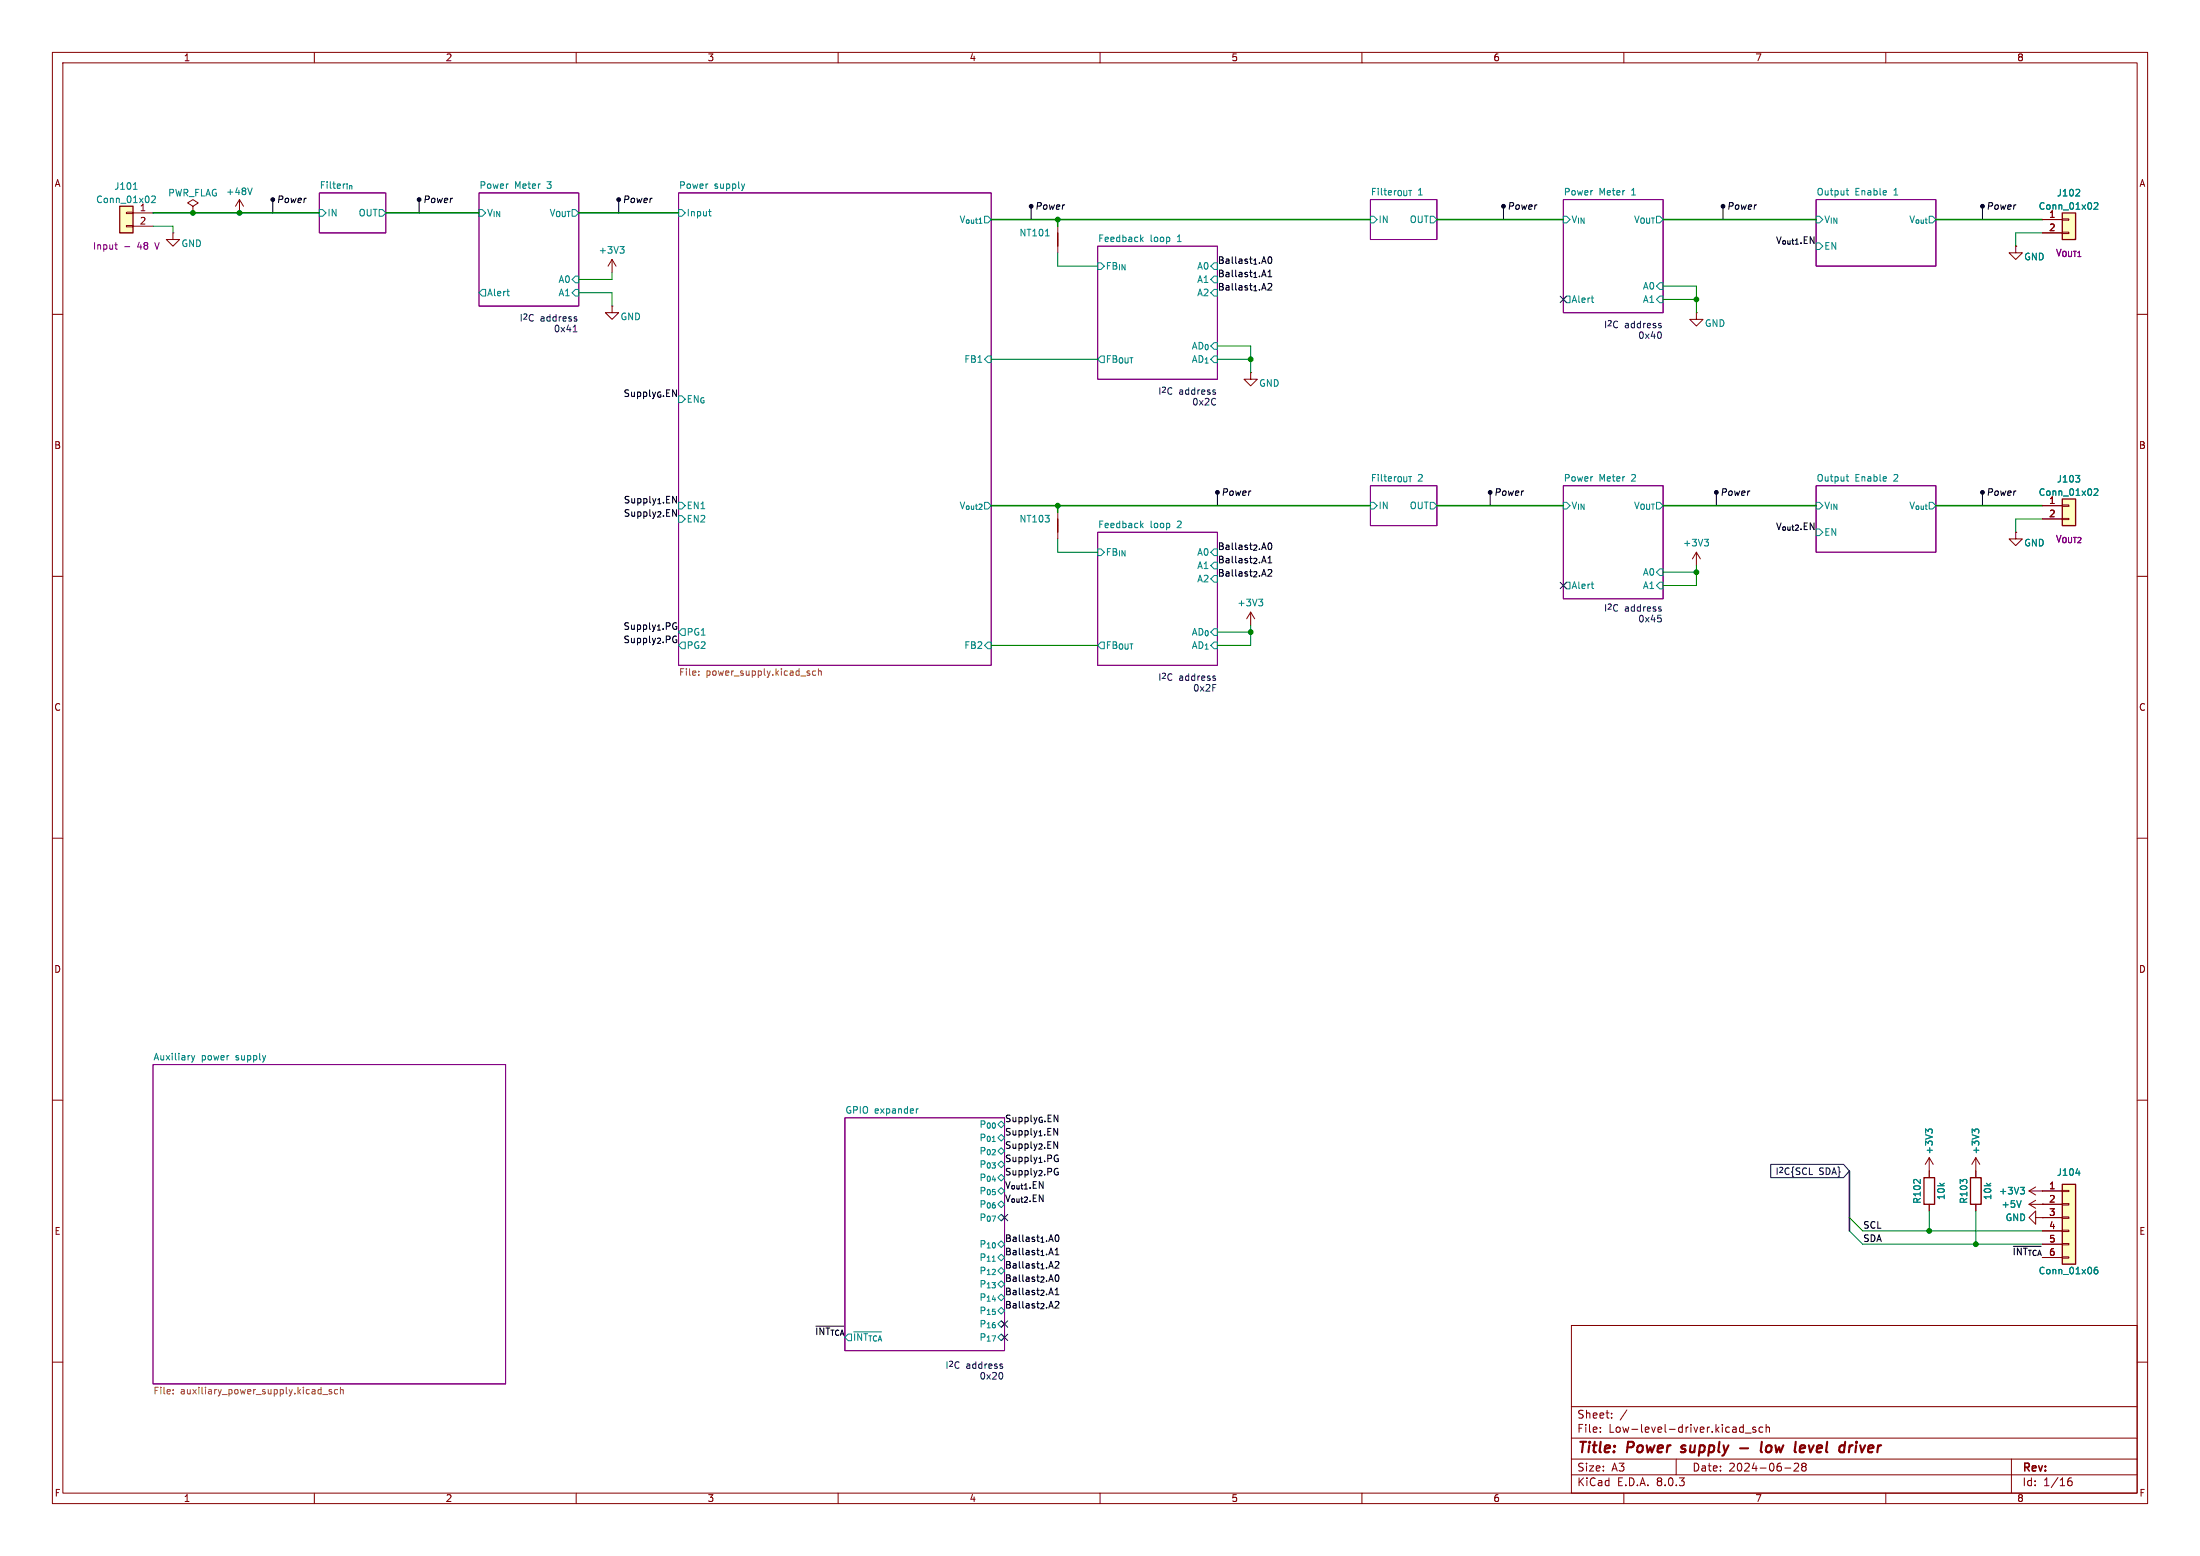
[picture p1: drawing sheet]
<svg xmlns="http://www.w3.org/2000/svg" width="420mm" height="297mm" viewBox="0 0 420 297" stroke-linecap="round" stroke-linejoin="round" font-family="sans-serif">
<g fill="none" stroke="#840000" stroke-width=".19">
<path d="M10 10h400v277h-400zM12 12h396v273h-396zM60 10v2M110 10v2M160 10v2M210 10v2M260 10v2M310 10v2M360 10v2M36.8 39.4l1-.7-1-.6-1 .6 1 .7v1.2M10 60h2M33 44.5v1.2h1.3l-1.3 1.3-1.3-1.3h1.3"/>
<path d="M33 44.5h.1M36.8 40.6h.1M201.9 43.2v5.1M408 60h2M201.9 97.8v5.1M10 110h2M408 110h2M10 160h2M408 160h2M10 210h2M408 210h2M368.3 221v3.8"/>
<path d="M368.3 229.9v1.2M368.3 221l.8 1.2M368.3 221l-.8 1.2M377.2 221l.8 1.2M377.2 221v3.8M377.2 229.9v1.2M377.2 221l-.8 1.2M10 260h2M300 253h108v32h-108zM408 260h2M300 278.5h108M300 274.5h108"/>
<path d="M300 268.5h108M305.5 273.2v.2M305.5 272.5v.1M307.7 270.5v.2M307.7 269.8v.1M310.6 269.1l-1.3 1.9M320 278.5v3M332.2 273.3h.6M332.2 272.5h.6M332.8 271.9v1.5M333.2 273.5h1.1M335.2 272.5l-.4-.1-.2 .2 .1 .2 .5 .2v.3h-.6"/>
<path d="M336.5 272.5l-.4-.1-.3 .3 .1 .6h.6M337.2 272.5l.2-.1 .3 .1 .1 .9M337.2 271.9v1.5M342.5 279.4l.6-.1 .2 .1 .1 .3-1 1.1h1M344.2 279.9l-.3-.3 .3-.3h.3l.3 .3-.3 .3M344.2 279.9l-.3 .3v.3l.3 .3h.3l.3-.3-.1-.4-.2-.2M344.2 279.9h.3M384 278.5v6.5M60 285v2M110 285v2M160 285v2M210 285v2"/>
<path d="M260 285v2M300 281.5h108M310 285v2M340.7 280.2h1.2M360 285v2M394.7 282.9l.3-.2h.4l.2 .2v.4l-.3 .3h-.3l-.3-.3M395.4 282.1a.6 .6 0 0 0-.7 .6"/>
</g>
<path d="M320.9 277.1l.2 .1M321.1 276l-.1 .3 .1 .1M332.2 276.4h1.5M336.3 275.2l-.2 1.7 .3 .3M337.9 275.9a.62 .62 0 0 0-.7 .4v.7a.52 .52 0 0 0 .7 .1M344.4 275.9l.1 .1 .1 .3-1 .2M353.7 275.9l-.5 .2M354.4 275.9l-.2 1.3M354.4 275.2v.2" fill="none" stroke="#840000" stroke-width=".4"/>
<g fill="none" stroke="#840084" stroke-width=".19">
<path d="M61 36.8h12.7v7.7h-12.7zM91.4 36.8h19.1v21.6h-19.1zM129.5 36.8h59.7v90.2h-59.7zM261.6 38.1h12.7v7.6h-12.7zM298.4 38.1h19.1v21.6h-19.1zM346.7 38.1h22.9v12.7h-22.9zM209.5 47h22.9v25.4h-22.9zM261.6 92.7h12.7v7.6h-12.7zM298.4 92.7h19.1v21.6h-19.1zM346.7 92.7h22.9v12.7h-22.9zM209.5 101.6h22.9v25.4h-22.9zM29.2 203.2h67.3v61h-67.3z"/>
<path d="M161.3 213.4h30.5v44.4h-30.5z"/>
</g>
<g fill="none" stroke="#008484" stroke-width=".19">
<path d="M142.2 35.1l-.3 .9M352.4 36.4h.5M352.6 36v1l.3 .2M61 40h.6l.6 .6-.6 .7h-.6zM72.4 40h.6l.7 .6-.7 .7h-.6zM91.4 55.9l.7-.7h.6v1.3h-.6zM91.4 40h.7l.6 .6-.6 .7h-.7zM96.8 55.6h.4M97.1 56.5h.1M109.2 55.9l.7-.7h.6v1.3h-.6zM109.9 52.7h.6v1.3h-.6l-.7-.7zM129.5 40h.7l.6 .6-.6 .7h-.7z"/>
<path d="M135.3 40.4h.5M135.5 41.2h.3M199.6 45h.7M209.5 50.2h.7l.6 .6-.6 .6h-.7zM217.9 45.6l.3 .5M218.2 45.3l-.4 .5M231.8 55.2h.6v1.3h-.6l-.7-.6zM231.8 50.2h.6v1.2h-.6l-.7-.6zM231.8 52.7h.6v1.3h-.6l-.7-.7zM261.6 41.3h.7l.6 .6-.6 .6h-.7zM273 41.3h.7l.6 .6-.6 .6h-.7zM298.4 41.3h.7l.6 .6-.6 .6h-.7z"/>
<path d="M299.1 56.5h.6v1.3h-.6l-.7-.6zM303.8 56.9h.4M304.1 57.7h.1M316.9 54h.6v1.2h-.6l-.7-.6zM316.9 56.5h.6v1.3h-.6l-.7-.6zM346.7 46.4h.6l.7 .6-.7 .6h-.6zM346.7 41.3h.6l.7 .6-.7 .6h-.6zM188.6 67.9h.6v1.3h-.6l-.6-.6zM209.5 68.6l.7-.7h.6v1.3h-.6zM218.2 99.9l-.4 .5M261.6 95.9h.7l.6 .6-.6 .7h-.7zM273 95.9h.7l.6 .6-.6 .7h-.7z"/>
<path d="M298.4 95.9h.7l.6 .6-.6 .7h-.7zM346.7 95.9h.6l.7 .6-.7 .7h-.6zM352.4 91h.5M352.6 90.6v1.1l.3 .1M209.5 104.8h.7l.6 .6-.6 .6h-.7zM217.9 100.2l.3 .5M231.8 109.9h.6v1.2h-.6l-.7-.6zM231.8 104.8h.6v1.2h-.6l-.7-.6zM231.8 107.3h.6v1.3h-.6l-.7-.6zM298.4 111.8l.7-.7h.6v1.3h-.6zM303.8 111.5h.4M304.1 112.3h.1"/>
<path d="M316.9 108.6h.6v1.3h-.6l-.7-.7zM316.9 111.1h.6v1.3h-.6l-.7-.6zM346.7 101h.6l.7 .6-.7 .6h-.6zM188.6 122.6h.6v1.2h-.6l-.6-.6zM210.2 122.6h.6v1.2h-.6l-.7-.6zM36.6 201.5l.3 .8M36.9 202.3l-.3 .4M37.2 201.5l-.3 .8M174.9 211.6v.9M175.3 211.6l-.4 .3M368.1 215.7l.2-.2h.3l.3 .2M368.1 215.9l-.5-.4v.8"/>
<path d="M377 215.9l-.5-.4v.8M377 215.7l.2-.2h.3l.3 .2M161.9 254.6h.7v1.3h-.7l-.6-.6zM163 254.2h5.3"/>
</g>
<g fill="none" stroke="#848400" stroke-width=".19">
<path d="M133.4 128.8v.1M133.4 128.1v.1M154.4 128.5l.2 .2-.2 .2M154.4 128.1h.2M155.7 128.1h-.4l-.2 .2 .1 .5h.5M156.2 128.2l.2-.1h.3l.1 .8M156.2 127.6v1.3M33.1 265.9v.2M33.1 265.3v.1M61.6 266.2h1M63.3 265.3l-.3-.1-.2 .2 .1 .2 .4 .1v.3h-.5M64.4 265.3l-.3-.1-.3 .3 .2 .5h.4"/>
<path d="M65 265.3l.2-.1 .3 .1v.8M65 264.8v1.3"/>
</g>
<path d="M201.9 44.5v2.5M201.9 99.1v2.5M367.3 224.8h2v5.1h-2zM376.2 224.8h2v5.1h-2z" fill="none" stroke="#840000" stroke-width=".25"/>
<path d="M22.9 39.4h2.5v5.1h-2.5z" fill="#ffffc2"/>
<g fill="none" stroke="#840000" stroke-width=".19">
<path d="M45.7 38.1l-.7 1.3M45.7 38.1v2.5M45.7 38.1l.8 1.3M24.1 43.1h1.3v.2h-1.3zM24.1 40.5h1.3v.3h-1.3zM25.4 40.6h3.8M25.4 43.2h3.8M45.7 40.6h.1M116.8 58.4v1.3h1.3l-1.3 1.3-1.2-1.3h1.2M116.8 58.4h.1M116.8 49.5l.8 1.3M116.8 49.5v2.6"/>
<path d="M116.8 49.5l-.7 1.3M384.8 47v1.3h1.3l-1.3 1.2-1.3-1.2h1.3M384.8 47h.1M238.8 71.1v1.3h1.2l-1.2 1.3-1.3-1.3h1.3M238.8 71.1h.1M323.8 105.4l.8 1.3M323.8 105.4v2.6M323.8 105.4l-.7 1.3M384.8 101.6v1.3h1.3l-1.3 1.2-1.3-1.2h1.3M384.8 101.6h.1M387.3 227.3h2.6M387.3 227.3l1.3 .8"/>
<path d="M388.6 226.6l-1.3 .7"/>
</g>
<path d="M22.9 39.4h2.5v5.1h-2.5z" fill="none" stroke="#840000" stroke-width=".25"/>
<path d="M25.5 36.1h.7M28.9 37.5l.5-.1 .3 .4-.8 .9h.8M48.1 35.9l-.4 1.3M118.4 47.1h.7l-.4 .4M118.9 47.5l.2 .3v.3l-.2 .2M325.4 102.9h.7l-.4 .5M325.9 103.4l.2 .3v.3l-.2 .2M385.7 226.6h.8l-.5 .5M386.2 227.1l.3 .3v.3l-.3 .2" fill="none" stroke="#008484" stroke-width=".19"/>
<path d="M21.9 46.7h.5M22.1 47.4l.3 .2M23.8 47.1h1" fill="none" stroke="#840084" stroke-width=".19"/>
<path d="M393.7 40.6h2.5v5.1h-2.5z" fill="#ffffc2"/>
<path d="M323.8 59.7v1.3h1.3l-1.3 1.2-1.2-1.2h1.2M323.8 59.7h.1M389.9 41.9h3.8M389.9 44.5h3.8M393.7 44.3h1.3v.3h-1.3zM393.7 41.8h1.3v.2h-1.3zM238.8 116.8l.7 1.3M238.8 116.8v2.6M238.8 116.8l-.8 1.3" fill="none" stroke="#840000" stroke-width=".19"/>
<path d="M393.7 40.6h2.5v5.1h-2.5z" fill="none" stroke="#840000" stroke-width=".25"/>
<path d="M396.9 36.2l.1 .2v.3l-.8 .7h.8M399.8 38.8l.5-.1 .2 .3-.8 .9h.8M240.3 114.4h.8l-.5 .5M240.8 114.9l.3 .2v.3l-.3 .2" fill="none" stroke="#008484" stroke-width=".19"/>
<path d="M393.7 95.3h2.5v5h-2.5z" fill="#ffffc2"/>
<path d="M389.9 96.5h3.8M389.9 99.1h3.8M393.7 98.9h1.3v.3h-1.3zM393.7 96.4h1.3v.2h-1.3z" fill="none" stroke="#840000" stroke-width=".19"/>
<path d="M393.7 95.3h2.5v5h-2.5z" fill="none" stroke="#840000" stroke-width=".25"/>
<path d="M396.2 90.7h.8l-.4 .5M396.9 91.3l.1 .2-.1 .5M399.8 93.4l.5-.1 .2 .4-.8 .9h.8" fill="none" stroke="#008484" stroke-width=".19"/>
<path d="M393.7 226.1h2.5v15.2h-2.5z" fill="#ffffc2"/>
<g fill="none" stroke="#840000" stroke-width=".19">
<path d="M384.8 47h.1M389.9 41.9h3.8M389.9 44.5h3.8M389.9 96.5h3.8M389.9 99.1h3.8M384.8 101.6h.1M368.3 223.5v1.3M368.3 229.9v1.2M377.2 223.5v1.3M377.2 229.9v1.2M387.3 229.9h6.4M387.3 229.9l1.3 .7"/>
<path d="M388.6 232.4v-1.3l-1.3 1.3 1.3 1.3v-1.3h1.3M388.6 229.1l-1.3 .8M389.9 232.4h.1M389.9 229.9h.1M389.9 227.3h3.8M389.9 232.4h3.8M389.9 234.9h3.8M389.9 237.5h3.8M393.7 237.4h1.3v.2h-1.3zM393.7 234.8h1.3v.3h-1.3zM393.7 232.3h1.3v.2h-1.3zM393.7 229.7h1.3v.3h-1.3z"/>
<path d="M393.7 227.2h1.3v.3h-1.3zM389.9 240h3.8"/>
</g>
<path d="M393.7 226.1h2.5v15.2h-2.5z" fill="none" stroke="#840000" stroke-width=".25"/>
<g fill="none" stroke="#008484" stroke-width=".19">
<path d="M396.9 36.2l.1 .2v.3l-.8 .7h.8M399.8 38.8l.5-.1 .2 .3-.8 .9h.8M396.2 90.7h.8l-.4 .5M396.9 91.3l.1 .2-.1 .5M399.8 93.4l.5-.1 .2 .4-.8 .9h.8M368.1 215.7l.2-.2h.3l.3 .2M368.1 215.9l-.5-.4v.8M377 215.9l-.5-.4v.8M377 215.7l.2-.2h.3l.3 .2M385.7 226.6h.8l-.5 .5M385.8 229.2l-.4 1.2M386.2 227.1l.3 .3v.3l-.3 .2"/>
<path d="M396.3 223.9h.8M400.4 241.9h-.4l-.2 .3v.7l.2 .2 .4-.1 .1-.4-.1-.2h-.4l-.2 .2"/>
</g>
<g fill="none" stroke="#000" stroke-width=".19">
<path d="M52.1 38.5v2.1M80 38.5v2.1M118.1 38.5v2.1M196.8 39.7v2.2M287 39.7v2.2M328.9 39.7v2.2M378.5 39.7v2.2M232.4 94.3v2.2M284.5 94.3v2.2M327.7 94.3v2.2M378.5 94.3v2.2M384.4 237.9h5.3"/>
<path d="M155.8 253.1h5.3"/>
</g>
<g fill="#000" stroke="#000" stroke-width=".19">
<circle cx="52.1" cy="38.1" r=".36"/>
<circle cx="80" cy="38.1" r=".36"/>
<circle cx="118.1" cy="38.1" r=".36"/>
<circle cx="196.8" cy="39.4" r=".36"/>
<circle cx="287" cy="39.4" r=".36"/>
<circle cx="328.9" cy="39.4" r=".36"/>
<circle cx="378.5" cy="39.4" r=".36"/>
<circle cx="232.4" cy="94" r=".36"/>
<circle cx="284.5" cy="94" r=".36"/>
<circle cx="327.7" cy="94" r=".36"/>
<circle cx="378.5" cy="94" r=".36"/>
</g>
<path d="M297.8 56.5l1.3 1.3M299.1 56.5l-1.3 1.3M297.8 111.2l1.3 1.2M299.1 111.2l-1.3 1.2M338 222.2h13.9l1.2 1.3-1.2 1.3h-13.9z" fill="none" stroke="#000084" stroke-width=".19"/>
<g fill="none" stroke="#0000c2" stroke-width=".19">
<path d="M109.4 63.3h.7M109.8 60.9h.3v.2l-.4 .2M109.8 60.4l.3 .1M109.8 62.1v1.2M231.7 74.8l.3 .1 .1 .2-.5 .2M231.7 74.4l.3 .1M316.8 62.1l.3 .1 .1 .2-.5 .2M316.8 61.7l.3 .1M317 63.4l.2 .4-.2 .8M316.5 117.4h.6M316.8 116.2l.3 .1 .1 .2-.5 .2M316.8 115.8l.3 .1"/>
<path d="M316.9 117.9l.3 .3v.3l-.3 .2M231.7 129.5h.3l.1 .2-.5 .2M231.7 129l.3 .1M191.1 260.8h.3v.2l-.4 .2M191.1 260.3l.3 .1M191.2 262l.2 .5-.2 .7"/>
</g>
<path d="M353.1 223.5v11.4" fill="none" stroke="#000084" stroke-width=".3"/>
<g fill="none" stroke="#008400" stroke-width=".19">
<path d="M29.2 43.2h3.8v1.3M110.5 55.9h6.3v2.5M116.8 52.1v1.2h-6.3M201.9 48.3v2.5h7.6M317.5 54.6h6.3v5.1M317.5 57.2h6.3M389.9 44.5h-5.1v2.5M189.2 68.6h20.3M232.4 66h6.4v5.1M232.4 68.6h6.4M389.9 99.1h-5.1v2.5M201.9 102.9v2.5h7.6"/>
<path d="M238.8 119.4v3.8h-6.4M317.5 109.2h6.3M323.8 108v3.8h-6.3M189.2 123.2h20.3M232.4 120.7h6.4M353.1 234.9l2.5 2.6h34.3M353.1 232.4l2.5 2.5h34.3M368.3 231.1v3.8M377.2 231.1v6.4"/>
</g>
<g fill="none" stroke="#008400" stroke-width=".3">
<path d="M29.2 40.6h31.8M73.7 40.6h17.7M110.5 40.6h19M189.2 41.9h72.4M201.9 41.9v1.3M274.3 41.9h24.1M317.5 41.9h29.2M369.6 41.9h20.3M189.2 96.5h72.4M201.9 96.5v1.3M274.3 96.5h24.1M317.5 96.5h29.2"/>
<path d="M369.6 96.5h20.3"/>
</g>
<g fill="#008400" stroke="#008400" stroke-width=".19">
<circle cx="201.9" cy="96.5" r=".46"/>
<circle cx="201.9" cy="41.9" r=".46"/>
<circle cx="238.8" cy="68.6" r=".46"/>
<circle cx="377.2" cy="237.5" r=".46"/>
<circle cx="368.3" cy="234.9" r=".46"/>
<circle cx="323.8" cy="57.2" r=".46"/>
<circle cx="323.8" cy="109.2" r=".46"/>
<circle cx="238.8" cy="120.7" r=".46"/>
<circle cx="45.7" cy="40.6" r=".46"/>
<circle cx="36.8" cy="40.6" r=".46"/>
</g>
<g font-size="2.8" fill="#840000">
<text x="301" y="277.9">Title:</text>
<text x="310.6" y="277.9">Power</text>
<text x="321.8" y="277.9">supply</text>
<text x="338.6" y="277.9">low</text>
<text x="345.8" y="277.9">level</text>
<text x="355.2" y="277.9">driver</text>
</g>
<g font-size="2.1" fill="#840000">
<text x="301" y="273.7">File:</text>
<text x="301" y="271">Sheet:</text>
<text x="307.1" y="273.7">Low-level-driver.kicad_sch</text>
<text x="301" y="281.1">Size:</text>
<text x="307.6" y="281.1">A3</text>
<text x="323" y="281.1">Date:</text>
<text x="330" y="281.1">2024-06-28</text>
<text x="386" y="281.3">Rev:</text>
<text x="301" y="283.9">KiCad</text>
<text x="308.7" y="283.9">E.D.A.</text>
<text x="316.3" y="283.9">8.0.3</text>
<text x="386" y="283.9">Id:</text>
<text x="390.1" y="283.9">1/16</text>
</g>
<g font-size="1.8" fill="#840000">
<text x="35" y="11.9">1</text>
<text x="85" y="11.9">2</text>
<text x="135" y="11.9">3</text>
<text x="185" y="11.9">4</text>
<text x="235" y="11.9">5</text>
<text x="285" y="11.9">6</text>
<text x="335" y="11.9">7</text>
<text x="385" y="11.9">8</text>
<text x="10.3" y="35.9">A</text>
<text x="408.3" y="35.9">A</text>
<text x="26.6" y="40.4">1</text>
<text x="391.1" y="41.7">1</text>
<text x="26.6" y="42.9">2</text>
<text x="391.1" y="44.2">2</text>
<text x="10.3" y="85.9">B</text>
<text x="408.2" y="85.9">B</text>
<text x="391.1" y="96.3">1</text>
<text x="391.1" y="98.8">2</text>
<text x="10.3" y="135.9">C</text>
<text x="408.2" y="135.9">C</text>
<text x="10.3" y="185.9">D</text>
<text x="408.2" y="185.9">D</text>
<text x="391.1" y="227.1">1</text>
<text x="391.1" y="229.6">2</text>
<text x="391.1" y="232.2">3</text>
<text x="10.3" y="235.9">E</text>
<text x="391.1" y="234.7">4</text>
<text x="391.1" y="237.2">5</text>
<text x="391.1" y="239.8">6</text>
<text x="408.3" y="235.9">E</text>
<text x="10.3" y="285.9">F</text>
<text x="35" y="286.9">1</text>
<text x="85" y="286.9">2</text>
<text x="135" y="286.9">3</text>
<text x="185" y="286.9">4</text>
<text x="235" y="286.9">5</text>
<text x="285" y="286.9">6</text>
<text x="335" y="286.9">7</text>
<text x="385" y="286.9">8</text>
<text x="408.3" y="285.9">F</text>
</g>
<g font-size="1.8" fill="#008484">
<text x="18.3" y="39">Conn_01x02</text>
<text x="21.7" y="36.4">J101</text>
<text x="32" y="37.7">PWR_FLAG</text>
<text x="43.1" y="37.4">+48V</text>
<text x="61" y="36.1">Filter_{in}</text>
<text x="62.4" y="41.5">IN</text>
<text x="68.4" y="41.5">OUT</text>
<text x="91.4" y="36.1">Power</text>
<text x="92.9" y="41.5">V_{IN}</text>
<text x="98.2" y="36.1">Meter</text>
<text x="104.5" y="36.1">3</text>
<text x="104.8" y="41.5">V_{OUT}</text>
<text x="129.5" y="36.1">Power</text>
<text x="131" y="41.5">Input</text>
<text x="136.3" y="36.1">supply</text>
<text x="261.6" y="37.4">Filter_{OUT}</text>
<text x="270.7" y="37.4">1</text>
<text x="298.4" y="37.4">Power</text>
<text x="305.2" y="37.4">Meter</text>
<text x="311.6" y="37.4">1</text>
<text x="346.7" y="37.4">Output</text>
<text x="354.1" y="37.4">Enable</text>
<text x="361.6" y="37.4">1</text>
<text x="389.1" y="40.2">Conn_01x02</text>
<text x="392.6" y="37.7">J102</text>
<text x="34.5" y="47.3">GND</text>
<text x="183" y="42.8">V_{out1}</text>
<text x="194.5" y="45.3">NT101</text>
<text x="209.5" y="46.3">Feedback</text>
<text x="219.6" y="46.3">loop</text>
<text x="224.8" y="46.3">1</text>
<text x="263.1" y="42.8">IN</text>
<text x="269" y="42.8">OUT</text>
<text x="299.9" y="42.8">V_{IN}</text>
<text x="311.8" y="42.8">V_{OUT}</text>
<text x="348.2" y="47.9">EN</text>
<text x="348.2" y="42.8">V_{IN}</text>
<text x="364.3" y="42.8">V_{out}</text>
<text x="114.2" y="48.6">+3V3</text>
<text x="211" y="51.7">FB_{IN}</text>
<text x="228.4" y="51.7">A0</text>
<text x="386.3" y="49.9">GND</text>
<text x="92.9" y="56.7">Alert</text>
<text x="106.5" y="54.2">A0</text>
<text x="106.5" y="56.7">A1</text>
<text x="228.4" y="56.7">A2</text>
<text x="228.4" y="54.2">A1</text>
<text x="299.9" y="58">Alert</text>
<text x="313.5" y="55.5">A0</text>
<text x="313.5" y="58">A1</text>
<text x="118.4" y="61.3">GND</text>
<text x="325.4" y="62.6">GND</text>
<text x="184" y="69.4">FB1</text>
<text x="211" y="69.4">FB_{OUT}</text>
<text x="227.4" y="69.4">AD_{1}</text>
<text x="227.4" y="66.9">AD_{0}</text>
<text x="131" y="77.1">EN_{G}</text>
<text x="240.3" y="74">GND</text>
<text x="261.6" y="92">Filter_{OUT}</text>
<text x="270.7" y="92">2</text>
<text x="298.4" y="92">Power</text>
<text x="305.2" y="92">Meter</text>
<text x="311.6" y="92">2</text>
<text x="346.7" y="92">Output</text>
<text x="354.1" y="92">Enable</text>
<text x="361.6" y="92">2</text>
<text x="389.1" y="94.8">Conn_01x02</text>
<text x="392.6" y="92.3">J103</text>
<text x="131" y="99.9">EN2</text>
<text x="131" y="97.4">EN1</text>
<text x="183" y="97.4">V_{out2}</text>
<text x="194.5" y="99.9">NT103</text>
<text x="209.5" y="100.9">Feedback</text>
<text x="219.6" y="100.9">loop</text>
<text x="224.8" y="100.9">2</text>
<text x="263.1" y="97.4">IN</text>
<text x="269" y="97.4">OUT</text>
<text x="299.9" y="97.4">V_{IN}</text>
<text x="311.8" y="97.4">V_{OUT}</text>
<text x="348.2" y="97.4">V_{IN}</text>
<text x="364.3" y="97.4">V_{out}</text>
<text x="211" y="106.3">FB_{IN}</text>
<text x="228.4" y="106.3">A0</text>
<text x="321.2" y="104.5">+3V3</text>
<text x="348.2" y="102.5">EN</text>
<text x="386.3" y="104.5">GND</text>
<text x="228.4" y="111.4">A2</text>
<text x="228.4" y="108.8">A1</text>
<text x="299.9" y="112.6">Alert</text>
<text x="313.5" y="110.1">A0</text>
<text x="313.5" y="112.6">A1</text>
<text x="236.1" y="115.9">+3V3</text>
<text x="131" y="121.5">PG1</text>
<text x="131" y="124.1">PG2</text>
<text x="184" y="124.1">FB2</text>
<text x="211" y="124.1">FB_{OUT}</text>
<text x="227.4" y="124.1">AD_{1}</text>
<text x="227.4" y="121.5">AD_{0}</text>
<text x="29.2" y="202.5">Auxiliary</text>
<text x="38.4" y="202.5">power</text>
<text x="45.1" y="202.5">supply</text>
<text x="161.3" y="212.6">GPIO expander</text>
<text x="369.2" y="220.4" transform="rotate(-90 369.2 220.4)">+3V3</text>
<text x="378.1" y="220.4" transform="rotate(-90 378.1 220.4)">+3V3</text>
<text x="392.6" y="224.6">J104</text>
<text x="186.9" y="230.7">P_{06}</text>
<text x="186.9" y="228.2">P_{05}</text>
<text x="366.9" y="229.9" transform="rotate(-90 366.9 229.9)">R102</text>
<text x="371.4" y="229.2" transform="rotate(-90 371.4 229.2)">10k</text>
<text x="375.8" y="229.9" transform="rotate(-90 375.8 229.9)">R103</text>
<text x="380.3" y="229.2" transform="rotate(-90 380.3 229.2)">10k</text>
<text x="381.5" y="228.2">+3V3</text>
<text x="382" y="230.7">+5V</text>
<text x="382.8" y="233.3">GND</text>
<text x="389.1" y="243.4">Conn_01x06</text>
<text x="162.8" y="256.1">~{INT_{TCA}}</text>
</g>
<g font-size="1.8">
<text x="52.8" y="39">Power</text>
<text x="80.7" y="39">Power</text>
<text x="118.8" y="39">Power</text>
<text x="197.5" y="40.2">Power</text>
<text x="287.7" y="40.2">Power</text>
<text x="329.6" y="40.2">Power</text>
<text x="379.2" y="40.2">Power</text>
<text x="338.9" y="46.6">V_{out1}.EN</text>
<text x="232.4" y="50.5">Ballast_{1}.A0</text>
<text x="232.4" y="53">Ballast_{1}.A1</text>
<text x="232.4" y="55.5">Ballast_{1}.A2</text>
<text x="118.9" y="75.9">Supply_{G}.EN</text>
<text x="233.1" y="94.8">Power</text>
<text x="285.2" y="94.8">Power</text>
<text x="328.4" y="94.8">Power</text>
<text x="379.2" y="94.8">Power</text>
<text x="119" y="98.7">Supply_{2}.EN</text>
<text x="119" y="96.2">Supply_{1}.EN</text>
<text x="338.9" y="101.3">V_{out2}.EN</text>
<text x="232.4" y="105.1">Ballast_{2}.A0</text>
<text x="232.4" y="107.6">Ballast_{2}.A1</text>
<text x="232.4" y="110.1">Ballast_{2}.A2</text>
<text x="118.9" y="122.8">Supply_{2}.PG</text>
<text x="118.9" y="120.3">Supply_{1}.PG</text>
<text x="186.9" y="215.5">P_{00}</text>
<text x="191.8" y="214.3">Supply_{G}.EN</text>
<text x="186.9" y="218">P_{01}</text>
<text x="186.9" y="220.6">P_{02}</text>
<text x="191.8" y="221.9">Supply_{1}.PG</text>
<text x="191.8" y="216.8">Supply_{1}.EN</text>
<text x="191.8" y="219.4">Supply_{2}.EN</text>
<text x="186.9" y="223.1">P_{03}</text>
<text x="186.9" y="225.7">P_{04}</text>
<text x="191.8" y="227">V_{out1}.EN</text>
<text x="191.8" y="224.4">Supply_{2}.PG</text>
<text x="191.8" y="229.5">V_{out2}.EN</text>
<text x="186.9" y="238.4">P_{10}</text>
<text x="191.8" y="239.7">Ballast_{1}.A1</text>
<text x="191.8" y="237.1">Ballast_{1}.A0</text>
<text x="355.6" y="234.6">SCL</text>
<text x="355.6" y="237.1">SDA</text>
<text x="384.1" y="239.7">~{INT_{TCA}}</text>
<text x="186.9" y="246">P_{13}</text>
<text x="186.9" y="240.9">P_{11}</text>
<text x="186.9" y="243.4">P_{12}</text>
<text x="191.8" y="244.8">Ballast_{2}.A0</text>
<text x="191.8" y="242.2">Ballast_{1}.A2</text>
<text x="186.9" y="248.5">P_{14}</text>
<text x="186.9" y="251.1">P_{15}</text>
<text x="191.8" y="247.3">Ballast_{2}.A1</text>
<text x="191.8" y="249.8">Ballast_{2}.A2</text>
<text x="155.5" y="254.9">~{INT_{TCA}}</text>
</g>
<g font-size="1.8" fill="#840084">
<text x="17.6" y="47.9">Input</text>
<text x="26.3" y="47.9">48</text>
<text x="29.9" y="47.9">V</text>
<text x="392.4" y="49.1">V_{OUT1}</text>
<text x="392.4" y="103.7">V_{OUT2}</text>
</g>
<g font-size="1.8" fill="#0000c2">
<text x="99.1" y="61.5">I^{2}Caddress</text>
<text x="105.6" y="63.5">0x41</text>
<text x="306.1" y="62.7">I^{2}Caddress</text>
<text x="312.6" y="64.8">0x40</text>
<text x="221" y="75.4">I^{2}Caddress</text>
<text x="227.5" y="77.5">0x2C</text>
<text x="306.1" y="116.8">I^{2}Caddress</text>
<text x="312.6" y="118.9">0x45</text>
<text x="221" y="130">I^{2}Caddress</text>
<text x="227.7" y="132.1">0x2F</text>
<text x="180.4" y="261.4">I^{2}Caddress</text>
<text x="186.9" y="263.4">0x20</text>
</g>
<g font-size="1.8" fill="#848400">
<text x="129.5" y="129.3">File:</text>
<text x="134.8" y="129.3">power_supply.kicad_sch</text>
<text x="29.2" y="266.5">File:</text>
<text x="34.4" y="266.5">auxiliary_power_supply.kicad_sch</text>
</g>
<g font-size="1.8" fill="#000084">
<text x="338.8" y="224.5">I^{2}C{SCLSDA}</text>
<text x="186.9" y="233.3">P_{07}</text>
<text x="186.9" y="253.6">P_{16}</text>
<text x="186.9" y="256.1">P_{17}</text>
</g>
</svg>
